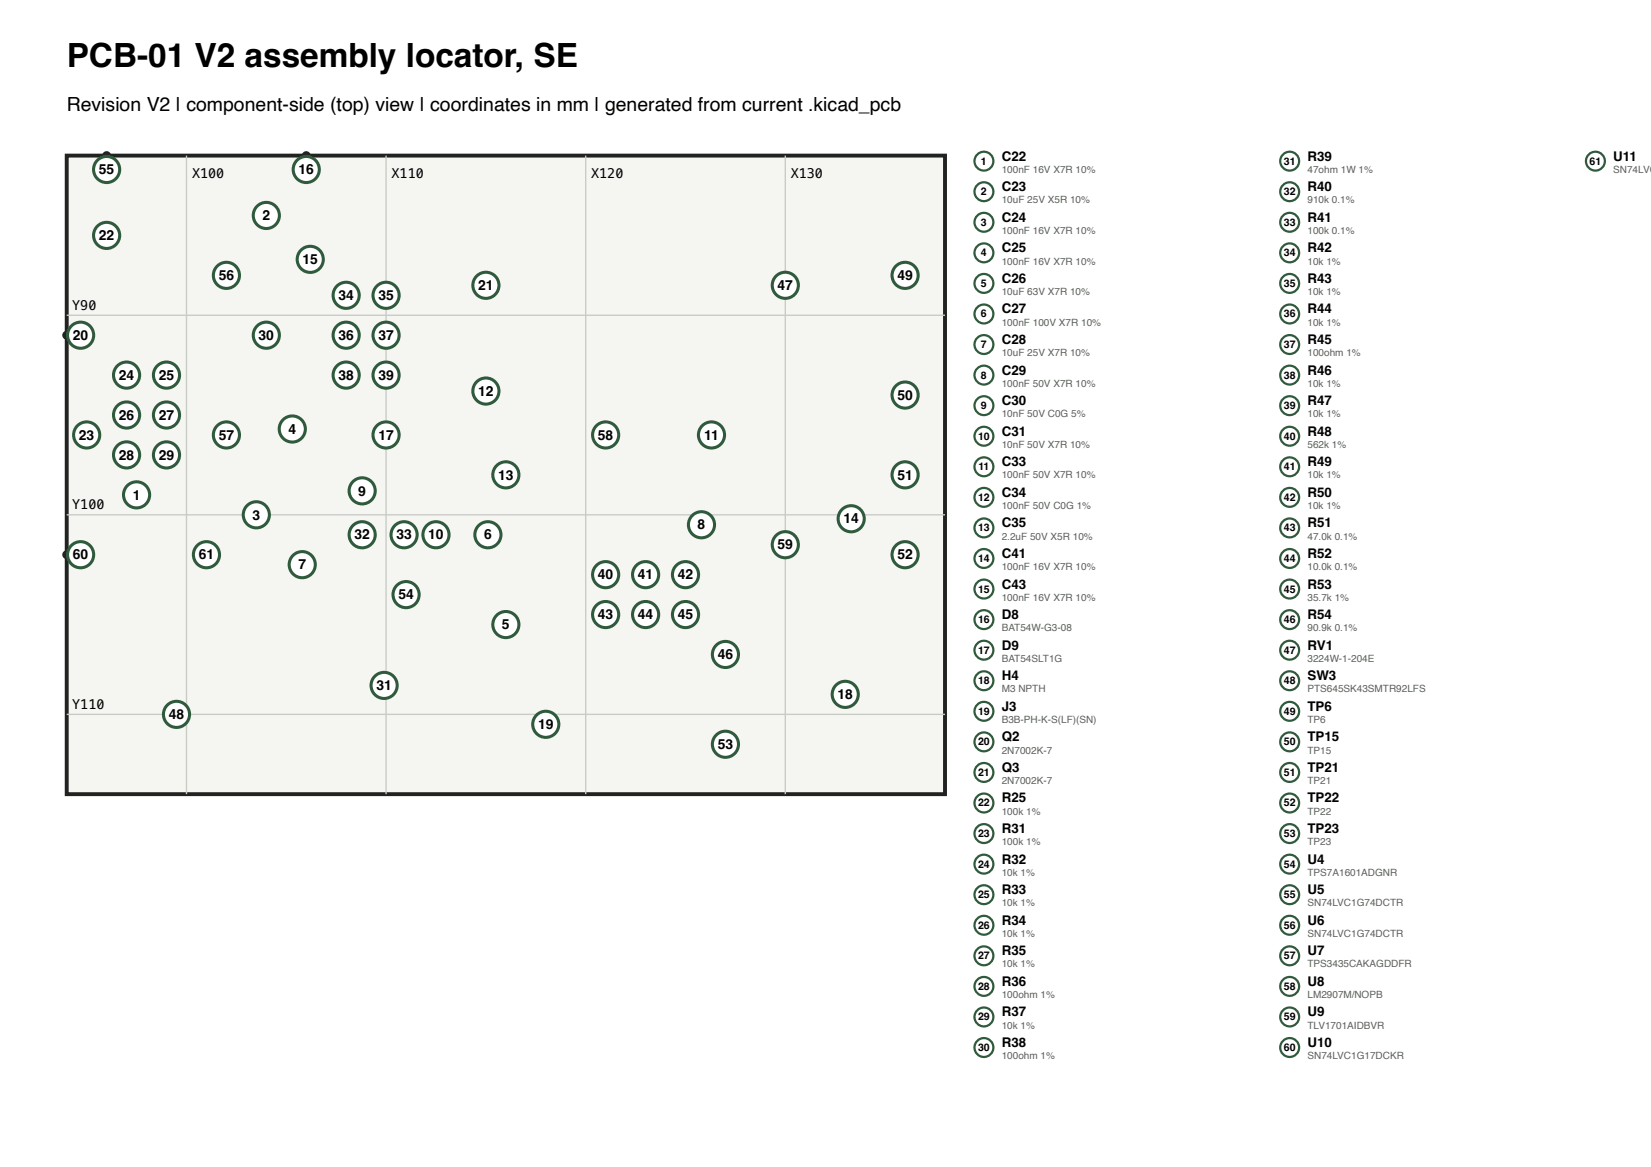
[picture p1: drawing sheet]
<svg xmlns="http://www.w3.org/2000/svg" width="297mm" height="210mm" viewBox="0 0 297 210" stroke-linecap="round" stroke-linejoin="round" font-family="sans-serif">
<path d="M12 28h158v114.9h-158z" fill="#f5f6f2" stroke="#20231f" stroke-width=".7" stroke-linecap="butt"/>
<path d="M33.5 28v114.9M69.5 28v114.9M105.4 28v114.9M141.3 28v114.9M12 56.7h158M12 92.6h158M12 128.6h158" fill="none" stroke="#c9ccc5" stroke-width=".25"/>
<circle cx="24.6" cy="89" r=".8" fill="#232722"/>
<circle cx="24.6" cy="89.1" r="2.35" fill="#fff" stroke="#2f5b3c" stroke-width=".55"/>
<circle cx="47.9" cy="38.8" r=".8" fill="#232722"/>
<circle cx="47.9" cy="38.8" r="2.35" fill="#fff" stroke="#2f5b3c" stroke-width=".55"/>
<circle cx="46.1" cy="92.6" r=".8" fill="#232722"/>
<circle cx="46.1" cy="92.6" r="2.35" fill="#fff" stroke="#2f5b3c" stroke-width=".55"/>
<circle cx="52.6" cy="77.2" r=".8" fill="#232722"/>
<circle cx="52.6" cy="77.2" r="2.35" fill="#fff" stroke="#2f5b3c" stroke-width=".55"/>
<circle cx="91" cy="112.4" r=".8" fill="#232722"/>
<circle cx="91" cy="112.4" r="2.35" fill="#fff" stroke="#2f5b3c" stroke-width=".55"/>
<circle cx="87.8" cy="96.2" r=".8" fill="#232722"/>
<circle cx="87.8" cy="96.2" r="2.35" fill="#fff" stroke="#2f5b3c" stroke-width=".55"/>
<circle cx="54.4" cy="101.6" r=".8" fill="#232722"/>
<circle cx="54.4" cy="101.6" r="2.35" fill="#fff" stroke="#2f5b3c" stroke-width=".55"/>
<circle cx="126.2" cy="94.4" r=".8" fill="#232722"/>
<circle cx="126.2" cy="94.4" r="2.35" fill="#fff" stroke="#2f5b3c" stroke-width=".55"/>
<circle cx="65.2" cy="88.3" r=".8" fill="#232722"/>
<circle cx="65.2" cy="88.3" r="2.35" fill="#fff" stroke="#2f5b3c" stroke-width=".55"/>
<circle cx="78.4" cy="96.2" r=".8" fill="#232722"/>
<circle cx="78.4" cy="96.2" r="2.35" fill="#fff" stroke="#2f5b3c" stroke-width=".55"/>
<circle cx="128" cy="78.3" r=".8" fill="#232722"/>
<circle cx="128" cy="78.3" r="2.35" fill="#fff" stroke="#2f5b3c" stroke-width=".55"/>
<circle cx="87.4" cy="70.4" r=".8" fill="#232722"/>
<circle cx="87.4" cy="70.4" r="2.35" fill="#fff" stroke="#2f5b3c" stroke-width=".55"/>
<circle cx="91" cy="85.5" r=".8" fill="#232722"/>
<circle cx="91" cy="85.5" r="2.35" fill="#fff" stroke="#2f5b3c" stroke-width=".55"/>
<circle cx="153.1" cy="93.4" r=".8" fill="#232722"/>
<circle cx="153.1" cy="93.4" r="2.35" fill="#fff" stroke="#2f5b3c" stroke-width=".55"/>
<circle cx="55.8" cy="46.7" r=".8" fill="#232722"/>
<circle cx="55.8" cy="46.7" r="2.35" fill="#fff" stroke="#2f5b3c" stroke-width=".55"/>
<circle cx="55.1" cy="28" r=".8" fill="#232722"/>
<path d="M55.1 28v2.5" fill="none" stroke="#657064" stroke-width=".35"/>
<circle cx="55.1" cy="30.5" r="2.35" fill="#fff" stroke="#2f5b3c" stroke-width=".55"/>
<circle cx="69.4" cy="78.3" r=".8" fill="#232722"/>
<circle cx="69.4" cy="78.3" r="2.35" fill="#fff" stroke="#2f5b3c" stroke-width=".55"/>
<circle cx="152.1" cy="125" r=".8" fill="#232722"/>
<circle cx="152" cy="125" r="2.35" fill="#fff" stroke="#2f5b3c" stroke-width=".55"/>
<circle cx="98.2" cy="130.3" r=".8" fill="#232722"/>
<circle cx="98.2" cy="130.3" r="2.35" fill="#fff" stroke="#2f5b3c" stroke-width=".55"/>
<circle cx="12" cy="60.3" r=".8" fill="#232722"/>
<path d="M12 60.3h2.5" fill="none" stroke="#657064" stroke-width=".35"/>
<circle cx="14.5" cy="60.3" r="2.35" fill="#fff" stroke="#2f5b3c" stroke-width=".55"/>
<circle cx="87.4" cy="51.3" r=".8" fill="#232722"/>
<circle cx="87.4" cy="51.3" r="2.35" fill="#fff" stroke="#2f5b3c" stroke-width=".55"/>
<circle cx="19.2" cy="42.4" r=".8" fill="#232722"/>
<circle cx="19.2" cy="42.4" r="2.35" fill="#fff" stroke="#2f5b3c" stroke-width=".55"/>
<circle cx="15.6" cy="78.3" r=".8" fill="#232722"/>
<circle cx="15.6" cy="78.3" r="2.35" fill="#fff" stroke="#2f5b3c" stroke-width=".55"/>
<circle cx="22.8" cy="67.5" r=".8" fill="#232722"/>
<circle cx="22.8" cy="67.5" r="2.35" fill="#fff" stroke="#2f5b3c" stroke-width=".55"/>
<circle cx="29.9" cy="67.5" r=".8" fill="#232722"/>
<circle cx="29.9" cy="67.5" r="2.35" fill="#fff" stroke="#2f5b3c" stroke-width=".55"/>
<circle cx="22.8" cy="74.7" r=".8" fill="#232722"/>
<circle cx="22.8" cy="74.7" r="2.35" fill="#fff" stroke="#2f5b3c" stroke-width=".55"/>
<circle cx="29.9" cy="74.7" r=".8" fill="#232722"/>
<circle cx="29.9" cy="74.7" r="2.35" fill="#fff" stroke="#2f5b3c" stroke-width=".55"/>
<circle cx="22.8" cy="81.9" r=".8" fill="#232722"/>
<circle cx="22.8" cy="81.9" r="2.35" fill="#fff" stroke="#2f5b3c" stroke-width=".55"/>
<circle cx="29.9" cy="81.9" r=".8" fill="#232722"/>
<circle cx="29.9" cy="81.9" r="2.35" fill="#fff" stroke="#2f5b3c" stroke-width=".55"/>
<circle cx="47.9" cy="60.3" r=".8" fill="#232722"/>
<circle cx="47.9" cy="60.3" r="2.35" fill="#fff" stroke="#2f5b3c" stroke-width=".55"/>
<circle cx="69.1" cy="123.3" r=".8" fill="#232722"/>
<circle cx="69.1" cy="123.3" r="2.35" fill="#fff" stroke="#2f5b3c" stroke-width=".55"/>
<circle cx="65.2" cy="96.2" r=".8" fill="#232722"/>
<circle cx="65.2" cy="96.2" r="2.35" fill="#fff" stroke="#2f5b3c" stroke-width=".55"/>
<circle cx="72.7" cy="96.2" r=".8" fill="#232722"/>
<circle cx="72.7" cy="96.2" r="2.35" fill="#fff" stroke="#2f5b3c" stroke-width=".55"/>
<circle cx="62.3" cy="53.1" r=".8" fill="#232722"/>
<circle cx="62.3" cy="53.1" r="2.35" fill="#fff" stroke="#2f5b3c" stroke-width=".55"/>
<circle cx="69.4" cy="53.1" r=".8" fill="#232722"/>
<circle cx="69.4" cy="53.1" r="2.35" fill="#fff" stroke="#2f5b3c" stroke-width=".55"/>
<circle cx="62.3" cy="60.3" r=".8" fill="#232722"/>
<circle cx="62.3" cy="60.3" r="2.35" fill="#fff" stroke="#2f5b3c" stroke-width=".55"/>
<circle cx="69.4" cy="60.3" r=".8" fill="#232722"/>
<circle cx="69.4" cy="60.3" r="2.35" fill="#fff" stroke="#2f5b3c" stroke-width=".55"/>
<circle cx="62.3" cy="67.5" r=".8" fill="#232722"/>
<circle cx="62.3" cy="67.5" r="2.35" fill="#fff" stroke="#2f5b3c" stroke-width=".55"/>
<circle cx="69.4" cy="67.5" r=".8" fill="#232722"/>
<circle cx="69.4" cy="67.5" r="2.35" fill="#fff" stroke="#2f5b3c" stroke-width=".55"/>
<circle cx="108.9" cy="103.4" r=".8" fill="#232722"/>
<circle cx="108.9" cy="103.4" r="2.35" fill="#fff" stroke="#2f5b3c" stroke-width=".55"/>
<circle cx="116.1" cy="103.4" r=".8" fill="#232722"/>
<circle cx="116.1" cy="103.4" r="2.35" fill="#fff" stroke="#2f5b3c" stroke-width=".55"/>
<circle cx="123.3" cy="103.4" r=".8" fill="#232722"/>
<circle cx="123.3" cy="103.4" r="2.35" fill="#fff" stroke="#2f5b3c" stroke-width=".55"/>
<circle cx="108.9" cy="110.6" r=".8" fill="#232722"/>
<circle cx="108.9" cy="110.6" r="2.35" fill="#fff" stroke="#2f5b3c" stroke-width=".55"/>
<circle cx="116.1" cy="110.6" r=".8" fill="#232722"/>
<circle cx="116.1" cy="110.6" r="2.35" fill="#fff" stroke="#2f5b3c" stroke-width=".55"/>
<circle cx="123.3" cy="110.6" r=".8" fill="#232722"/>
<circle cx="123.3" cy="110.6" r="2.35" fill="#fff" stroke="#2f5b3c" stroke-width=".55"/>
<circle cx="130.5" cy="117.8" r=".8" fill="#232722"/>
<circle cx="130.5" cy="117.8" r="2.35" fill="#fff" stroke="#2f5b3c" stroke-width=".55"/>
<circle cx="141.3" cy="51.3" r=".8" fill="#232722"/>
<circle cx="141.3" cy="51.3" r="2.35" fill="#fff" stroke="#2f5b3c" stroke-width=".55"/>
<circle cx="31.8" cy="128.5" r=".8" fill="#232722"/>
<circle cx="31.7" cy="128.6" r="2.35" fill="#fff" stroke="#2f5b3c" stroke-width=".55"/>
<circle cx="162.8" cy="49.5" r=".8" fill="#232722"/>
<circle cx="162.8" cy="49.6" r="2.35" fill="#fff" stroke="#2f5b3c" stroke-width=".55"/>
<circle cx="162.8" cy="71.1" r=".8" fill="#232722"/>
<circle cx="162.8" cy="71.1" r="2.35" fill="#fff" stroke="#2f5b3c" stroke-width=".55"/>
<circle cx="162.8" cy="85.5" r=".8" fill="#232722"/>
<circle cx="162.8" cy="85.5" r="2.35" fill="#fff" stroke="#2f5b3c" stroke-width=".55"/>
<circle cx="162.8" cy="99.8" r=".8" fill="#232722"/>
<circle cx="162.8" cy="99.8" r="2.35" fill="#fff" stroke="#2f5b3c" stroke-width=".55"/>
<circle cx="130.5" cy="133.9" r=".8" fill="#232722"/>
<circle cx="130.5" cy="133.9" r="2.35" fill="#fff" stroke="#2f5b3c" stroke-width=".55"/>
<circle cx="73.1" cy="107" r=".8" fill="#232722"/>
<circle cx="73" cy="107" r="2.35" fill="#fff" stroke="#2f5b3c" stroke-width=".55"/>
<circle cx="19.2" cy="28" r=".8" fill="#232722"/>
<path d="M19.2 28v2.5" fill="none" stroke="#657064" stroke-width=".35"/>
<circle cx="19.2" cy="30.5" r="2.35" fill="#fff" stroke="#2f5b3c" stroke-width=".55"/>
<circle cx="40.7" cy="49.5" r=".8" fill="#232722"/>
<circle cx="40.7" cy="49.6" r="2.35" fill="#fff" stroke="#2f5b3c" stroke-width=".55"/>
<circle cx="40.7" cy="78.3" r=".8" fill="#232722"/>
<circle cx="40.7" cy="78.3" r="2.35" fill="#fff" stroke="#2f5b3c" stroke-width=".55"/>
<circle cx="108.9" cy="78.3" r=".8" fill="#232722"/>
<circle cx="108.9" cy="78.3" r="2.35" fill="#fff" stroke="#2f5b3c" stroke-width=".55"/>
<circle cx="141.3" cy="98" r=".8" fill="#232722"/>
<circle cx="141.3" cy="98" r="2.35" fill="#fff" stroke="#2f5b3c" stroke-width=".55"/>
<circle cx="12" cy="99.8" r=".8" fill="#232722"/>
<path d="M12 99.8h2.5" fill="none" stroke="#657064" stroke-width=".35"/>
<circle cx="14.5" cy="99.8" r="2.35" fill="#fff" stroke="#2f5b3c" stroke-width=".55"/>
<circle cx="37.1" cy="99.8" r=".8" fill="#232722"/>
<circle cx="37.1" cy="99.8" r="2.35" fill="#fff" stroke="#2f5b3c" stroke-width=".55"/>
<g fill="#fff" stroke="#2f5b3c" stroke-width=".4">
<circle cx="177" cy="29" r="1.7"/>
<circle cx="177" cy="34.5" r="1.7"/>
<circle cx="177" cy="40" r="1.7"/>
<circle cx="177" cy="45.5" r="1.7"/>
<circle cx="177" cy="51" r="1.7"/>
<circle cx="177" cy="56.5" r="1.7"/>
<circle cx="177" cy="62" r="1.7"/>
<circle cx="177" cy="67.5" r="1.7"/>
<circle cx="177" cy="73" r="1.7"/>
<circle cx="177" cy="78.5" r="1.7"/>
<circle cx="177" cy="84" r="1.7"/>
<circle cx="177" cy="89.5" r="1.7"/>
<circle cx="177" cy="95" r="1.7"/>
<circle cx="177" cy="100.5" r="1.7"/>
<circle cx="177" cy="106" r="1.7"/>
<circle cx="177" cy="111.5" r="1.7"/>
<circle cx="177" cy="117" r="1.7"/>
<circle cx="177" cy="122.5" r="1.7"/>
<circle cx="177" cy="128" r="1.7"/>
<circle cx="177" cy="133.5" r="1.7"/>
<circle cx="177" cy="139" r="1.7"/>
<circle cx="177" cy="144.5" r="1.7"/>
<circle cx="177" cy="150" r="1.7"/>
<circle cx="177" cy="155.5" r="1.7"/>
<circle cx="177" cy="161" r="1.7"/>
<circle cx="177" cy="166.5" r="1.7"/>
<circle cx="177" cy="172" r="1.7"/>
<circle cx="177" cy="177.5" r="1.7"/>
<circle cx="177" cy="183" r="1.7"/>
<circle cx="177" cy="188.5" r="1.7"/>
<circle cx="232" cy="29" r="1.7"/>
<circle cx="232" cy="34.5" r="1.7"/>
<circle cx="232" cy="40" r="1.7"/>
<circle cx="232" cy="45.5" r="1.7"/>
<circle cx="232" cy="51" r="1.7"/>
<circle cx="232" cy="56.5" r="1.7"/>
<circle cx="232" cy="62" r="1.7"/>
<circle cx="232" cy="67.5" r="1.7"/>
<circle cx="232" cy="73" r="1.7"/>
<circle cx="232" cy="78.5" r="1.7"/>
<circle cx="232" cy="84" r="1.7"/>
<circle cx="232" cy="89.5" r="1.7"/>
<circle cx="232" cy="95" r="1.7"/>
<circle cx="232" cy="100.5" r="1.7"/>
<circle cx="232" cy="106" r="1.7"/>
<circle cx="232" cy="111.5" r="1.7"/>
<circle cx="232" cy="117" r="1.7"/>
<circle cx="232" cy="122.5" r="1.7"/>
<circle cx="232" cy="128" r="1.7"/>
<circle cx="232" cy="133.5" r="1.7"/>
<circle cx="232" cy="139" r="1.7"/>
<circle cx="232" cy="144.5" r="1.7"/>
<circle cx="232" cy="150" r="1.7"/>
<circle cx="232" cy="155.5" r="1.7"/>
<circle cx="232" cy="161" r="1.7"/>
<circle cx="232" cy="166.5" r="1.7"/>
<circle cx="232" cy="172" r="1.7"/>
<circle cx="232" cy="177.5" r="1.7"/>
<circle cx="232" cy="183" r="1.7"/>
<circle cx="232" cy="188.5" r="1.7"/>
<circle cx="287" cy="29" r="1.7"/>
</g>
<text font-size="6" x="12" y="12">PCB-01 V2 assembly locator, SE</text>
<text font-size="3.5" x="12" y="20">Revision V2 | component-side (top) view | coordinates in mm | generated from current .kicad_pcb</text>
<g font-size="2.5">
<text x="17.8" y="31.4">55</text>
<text x="53.7" y="31.4">16</text>
<text x="47.2" y="39.6">2</text>
<text x="17.8" y="43.2">22</text>
<text x="54.4" y="47.5">15</text>
<text x="39.3" y="50.4">56</text>
<text x="60.9" y="54">34</text>
<text x="68.1" y="54">35</text>
<text x="86" y="52.2">21</text>
<text x="139.9" y="52.2">47</text>
<text x="161.4" y="50.4">49</text>
<text x="13.1" y="61.2">20</text>
<text x="46.5" y="61.2">30</text>
<text x="60.9" y="61.2">36</text>
<text x="68.1" y="61.2">37</text>
<text x="21.4" y="68.4">24</text>
<text x="28.6" y="68.4">25</text>
<text x="60.9" y="68.4">38</text>
<text x="68.1" y="68.4">39</text>
<text x="86" y="71.2">12</text>
<text x="161.4" y="71.9">50</text>
<text x="21.4" y="75.5">26</text>
<text x="28.6" y="75.5">27</text>
<text x="14.2" y="79.1">23</text>
<text x="21.4" y="82.7">28</text>
<text x="28.6" y="82.7">29</text>
<text x="39.3" y="79.1">57</text>
<text x="51.9" y="78.1">4</text>
<text x="68.1" y="79.1">17</text>
<text x="107.6" y="79.1">58</text>
<text x="126.7" y="79.1">11</text>
<text x="23.9" y="89.9">1</text>
<text x="64.5" y="89.2">9</text>
<text x="89.6" y="86.3">13</text>
<text x="161.4" y="86.3">51</text>
<text x="45.4" y="93.5">3</text>
<text x="125.5" y="95.3">8</text>
<text x="151.7" y="94.2">14</text>
<text x="13.1" y="100.7">60</text>
<text x="35.7" y="100.7">61</text>
<text x="63.8" y="97.1">32</text>
<text x="71.3" y="97.1">33</text>
<text x="77" y="97.1">10</text>
<text x="87.1" y="97.1">6</text>
<text x="139.9" y="98.9">59</text>
<text x="161.4" y="100.7">52</text>
<text x="53.7" y="102.5">7</text>
<text x="71.7" y="107.9">54</text>
<text x="107.6" y="104.3">40</text>
<text x="114.7" y="104.3">41</text>
<text x="121.9" y="104.3">42</text>
<text x="90.3" y="113.2">5</text>
<text x="107.6" y="111.4">43</text>
<text x="114.7" y="111.4">44</text>
<text x="121.9" y="111.4">45</text>
<text x="129.1" y="118.6">46</text>
<text x="67.7" y="124.2">31</text>
<text x="150.7" y="125.8">18</text>
<text x="30.4" y="129.4">48</text>
<text x="96.8" y="131.2">19</text>
<text x="129.1" y="134.8">53</text>
</g>
<g font-size="2.4">
<text x="180.2" y="28.9">C22</text>
<text x="235.2" y="28.9">R39</text>
<text x="290.2" y="28.9">U11</text>
<text x="34.6" y="32">X100</text>
<text x="70.4" y="32">X110</text>
<text x="106.4" y="32">X120</text>
<text x="142.3" y="32">X130</text>
<text x="180.2" y="34.4">C23</text>
<text x="235.2" y="34.4">R40</text>
<text x="180.2" y="39.9">C24</text>
<text x="235.2" y="39.9">R41</text>
<text x="180.2" y="45.4">C25</text>
<text x="235.2" y="45.4">R42</text>
<text x="180.2" y="50.9">C26</text>
<text x="235.2" y="50.9">R43</text>
<text x="13" y="55.7">Y90</text>
<text x="180.2" y="56.4">C27</text>
<text x="235.2" y="56.4">R44</text>
<text x="180.2" y="61.9">C28</text>
<text x="235.2" y="61.9">R45</text>
<text x="180.2" y="67.4">C29</text>
<text x="235.2" y="67.4">R46</text>
<text x="180.2" y="72.9">C30</text>
<text x="235.2" y="72.9">R47</text>
<text x="180.2" y="78.4">C31</text>
<text x="180.2" y="83.9">C33</text>
<text x="235.2" y="78.4">R48</text>
<text x="235.2" y="83.9">R49</text>
<text x="180.2" y="89.4">C34</text>
<text x="235.2" y="89.4">R50</text>
<text x="13" y="91.6">Y100</text>
<text x="180.2" y="94.9">C35</text>
<text x="235.2" y="94.9">R51</text>
<text x="180.2" y="100.4">C41</text>
<text x="235.2" y="100.4">R52</text>
<text x="180.2" y="105.9">C43</text>
<text x="235.2" y="105.9">R53</text>
<text x="180.2" y="111.4">D8</text>
<text x="235.2" y="111.4">R54</text>
<text x="180.2" y="116.9">D9</text>
<text x="235.2" y="116.9">RV1</text>
<text x="180.2" y="122.4">H4</text>
<text x="235.2" y="122.4">SW3</text>
<text x="13" y="127.6">Y110</text>
<text x="180.2" y="127.9">J3</text>
<text x="235.2" y="127.9">TP6</text>
<text x="180.2" y="133.4">Q2</text>
<text x="235.2" y="133.4">TP15</text>
<text x="180.2" y="138.9">Q3</text>
<text x="235.2" y="138.9">TP21</text>
<text x="180.2" y="144.4">R25</text>
<text x="180.2" y="149.9">R31</text>
<text x="235.2" y="144.4">TP22</text>
<text x="235.2" y="149.9">TP23</text>
<text x="180.2" y="155.4">R32</text>
<text x="235.2" y="155.4">U4</text>
<text x="180.2" y="160.9">R33</text>
<text x="235.2" y="160.9">U5</text>
<text x="180.2" y="166.4">R34</text>
<text x="235.2" y="166.4">U6</text>
<text x="180.2" y="171.9">R35</text>
<text x="235.2" y="171.9">U7</text>
<text x="180.2" y="177.4">R36</text>
<text x="235.2" y="177.4">U8</text>
<text x="180.2" y="182.9">R37</text>
<text x="235.2" y="182.9">U9</text>
<text x="180.2" y="188.4">R38</text>
<text x="235.2" y="188.4">U10</text>
</g>
<g font-size="1.9">
<text x="176.5" y="29.6">1</text>
<text x="230.9" y="29.6">31</text>
<text x="285.9" y="29.6">61</text>
<text x="176.5" y="35.1">2</text>
<text x="230.9" y="35.1">32</text>
<text x="176.5" y="40.6">3</text>
<text x="230.9" y="40.6">33</text>
<text x="176.5" y="46.1">4</text>
<text x="230.9" y="46.1">34</text>
<text x="176.5" y="51.6">5</text>
<text x="230.9" y="51.6">35</text>
<text x="176.5" y="57.1">6</text>
<text x="230.9" y="57.1">36</text>
<text x="176.5" y="62.6">7</text>
<text x="230.9" y="62.6">37</text>
<text x="176.5" y="68.1">8</text>
<text x="230.9" y="68.1">38</text>
<text x="176.5" y="73.6">9</text>
<text x="230.9" y="73.6">39</text>
<text x="175.9" y="79.1">10</text>
<text x="230.9" y="79.1">40</text>
<text x="176" y="84.6">11</text>
<text x="230.9" y="84.6">41</text>
<text x="175.9" y="90.1">12</text>
<text x="175.9" y="95.6">13</text>
<text x="230.9" y="90.1">42</text>
<text x="230.9" y="95.6">43</text>
<text x="175.9" y="101.1">14</text>
<text x="230.9" y="101.1">44</text>
<text x="175.9" y="106.6">15</text>
<text x="230.9" y="106.6">45</text>
<text x="175.9" y="112.1">16</text>
<text x="230.9" y="112.1">46</text>
<text x="175.9" y="117.6">17</text>
<text x="230.9" y="117.6">47</text>
<text x="175.9" y="123.1">18</text>
<text x="230.9" y="123.1">48</text>
<text x="175.9" y="128.6">19</text>
<text x="230.9" y="128.6">49</text>
<text x="175.9" y="134.1">20</text>
<text x="230.9" y="134.1">50</text>
<text x="175.9" y="139.6">21</text>
<text x="230.9" y="139.6">51</text>
<text x="175.9" y="145.1">22</text>
<text x="230.9" y="145.1">52</text>
<text x="175.9" y="150.6">23</text>
<text x="230.9" y="150.6">53</text>
<text x="175.9" y="156.1">24</text>
<text x="175.9" y="161.6">25</text>
<text x="230.9" y="156.1">54</text>
<text x="230.9" y="161.6">55</text>
<text x="175.9" y="167.1">26</text>
<text x="230.9" y="167.1">56</text>
<text x="175.9" y="172.6">27</text>
<text x="230.9" y="172.6">57</text>
<text x="175.9" y="178.1">28</text>
<text x="230.9" y="178.1">58</text>
<text x="175.9" y="183.6">29</text>
<text x="230.9" y="183.6">59</text>
<text x="175.9" y="189.1">30</text>
<text x="230.9" y="189.1">60</text>
</g>
<g font-size="1.8" fill="#5d625c">
<text x="180.2" y="31.1">100nF 16V X7R 10%</text>
<text x="235.2" y="31.1">47ohm 1W 1%</text>
<text x="290.2" y="31.1">SN74LVC</text>
<text x="180.2" y="36.6">10uF 25V X5R 10%</text>
<text x="235.2" y="36.6">910k 0.1%</text>
<text x="180.2" y="42.1">100nF 16V X7R 10%</text>
<text x="180.2" y="47.6">100nF 16V X7R 10%</text>
<text x="235.2" y="42.1">100k 0.1%</text>
<text x="235.2" y="47.6">10k 1%</text>
<text x="180.2" y="53.1">10uF 63V X7R 10%</text>
<text x="235.2" y="53.1">10k 1%</text>
<text x="180.2" y="58.6">100nF 100V X7R 10%</text>
<text x="235.2" y="58.6">10k 1%</text>
<text x="180.2" y="64.1">10uF 25V X7R 10%</text>
<text x="235.2" y="64.1">100ohm 1%</text>
<text x="180.2" y="69.6">100nF 50V X7R 10%</text>
<text x="235.2" y="69.6">10k 1%</text>
<text x="180.2" y="75.1">10nF 50V C0G 5%</text>
<text x="235.2" y="75.1">10k 1%</text>
<text x="180.2" y="80.6">10nF 50V X7R 10%</text>
<text x="235.2" y="80.6">562k 1%</text>
<text x="180.2" y="86.1">100nF 50V X7R 10%</text>
<text x="235.2" y="86.1">10k 1%</text>
<text x="180.2" y="91.6">100nF 50V C0G 1%</text>
<text x="235.2" y="91.6">10k 1%</text>
<text x="180.2" y="97.1">2.2uF 50V X5R 10%</text>
<text x="235.2" y="97.1">47.0k 0.1%</text>
<text x="180.2" y="102.6">100nF 16V X7R 10%</text>
<text x="235.2" y="102.6">10.0k 0.1%</text>
<text x="180.2" y="108.1">100nF 16V X7R 10%</text>
<text x="180.2" y="113.6">BAT54W-G3-08</text>
<text x="235.2" y="108.1">35.7k 1%</text>
<text x="235.2" y="113.6">90.9k 0.1%</text>
<text x="180.2" y="119.1">BAT54SLT1G</text>
<text x="235.2" y="119.1">3224W-1-204E</text>
<text x="180.2" y="124.6">M3 NPTH</text>
<text x="235.2" y="124.6">PTS645SK43SMTR92LFS</text>
<text x="180.2" y="130.1">B3B-PH-K-S(LF)(SN)</text>
<text x="235.2" y="130.1">TP6</text>
<text x="180.2" y="135.6">2N7002K-7</text>
<text x="235.2" y="135.6">TP15</text>
<text x="180.2" y="141.1">2N7002K-7</text>
<text x="235.2" y="141.1">TP21</text>
<text x="180.2" y="146.6">100k 1%</text>
<text x="235.2" y="146.6">TP22</text>
<text x="180.2" y="152.1">100k 1%</text>
<text x="235.2" y="152.1">TP23</text>
<text x="180.2" y="157.6">10k 1%</text>
<text x="235.2" y="157.6">TPS7A1601ADGNR</text>
<text x="180.2" y="163.1">10k 1%</text>
<text x="235.2" y="163.1">SN74LVC1G74DCTR</text>
<text x="180.2" y="168.6">10k 1%</text>
<text x="235.2" y="168.6">SN74LVC1G74DCTR</text>
<text x="180.2" y="174.1">10k 1%</text>
<text x="180.2" y="179.6">100ohm 1%</text>
<text x="235.2" y="174.1">TPS3435CAKAGDDFR</text>
<text x="235.2" y="179.6">LM2907M/NOPB</text>
<text x="180.2" y="185.1">10k 1%</text>
<text x="235.2" y="185.1">TLV1701AIDBVR</text>
<text x="180.2" y="190.6">100ohm 1%</text>
<text x="235.2" y="190.6">SN74LVC1G17DCKR</text>
</g>
</svg>
